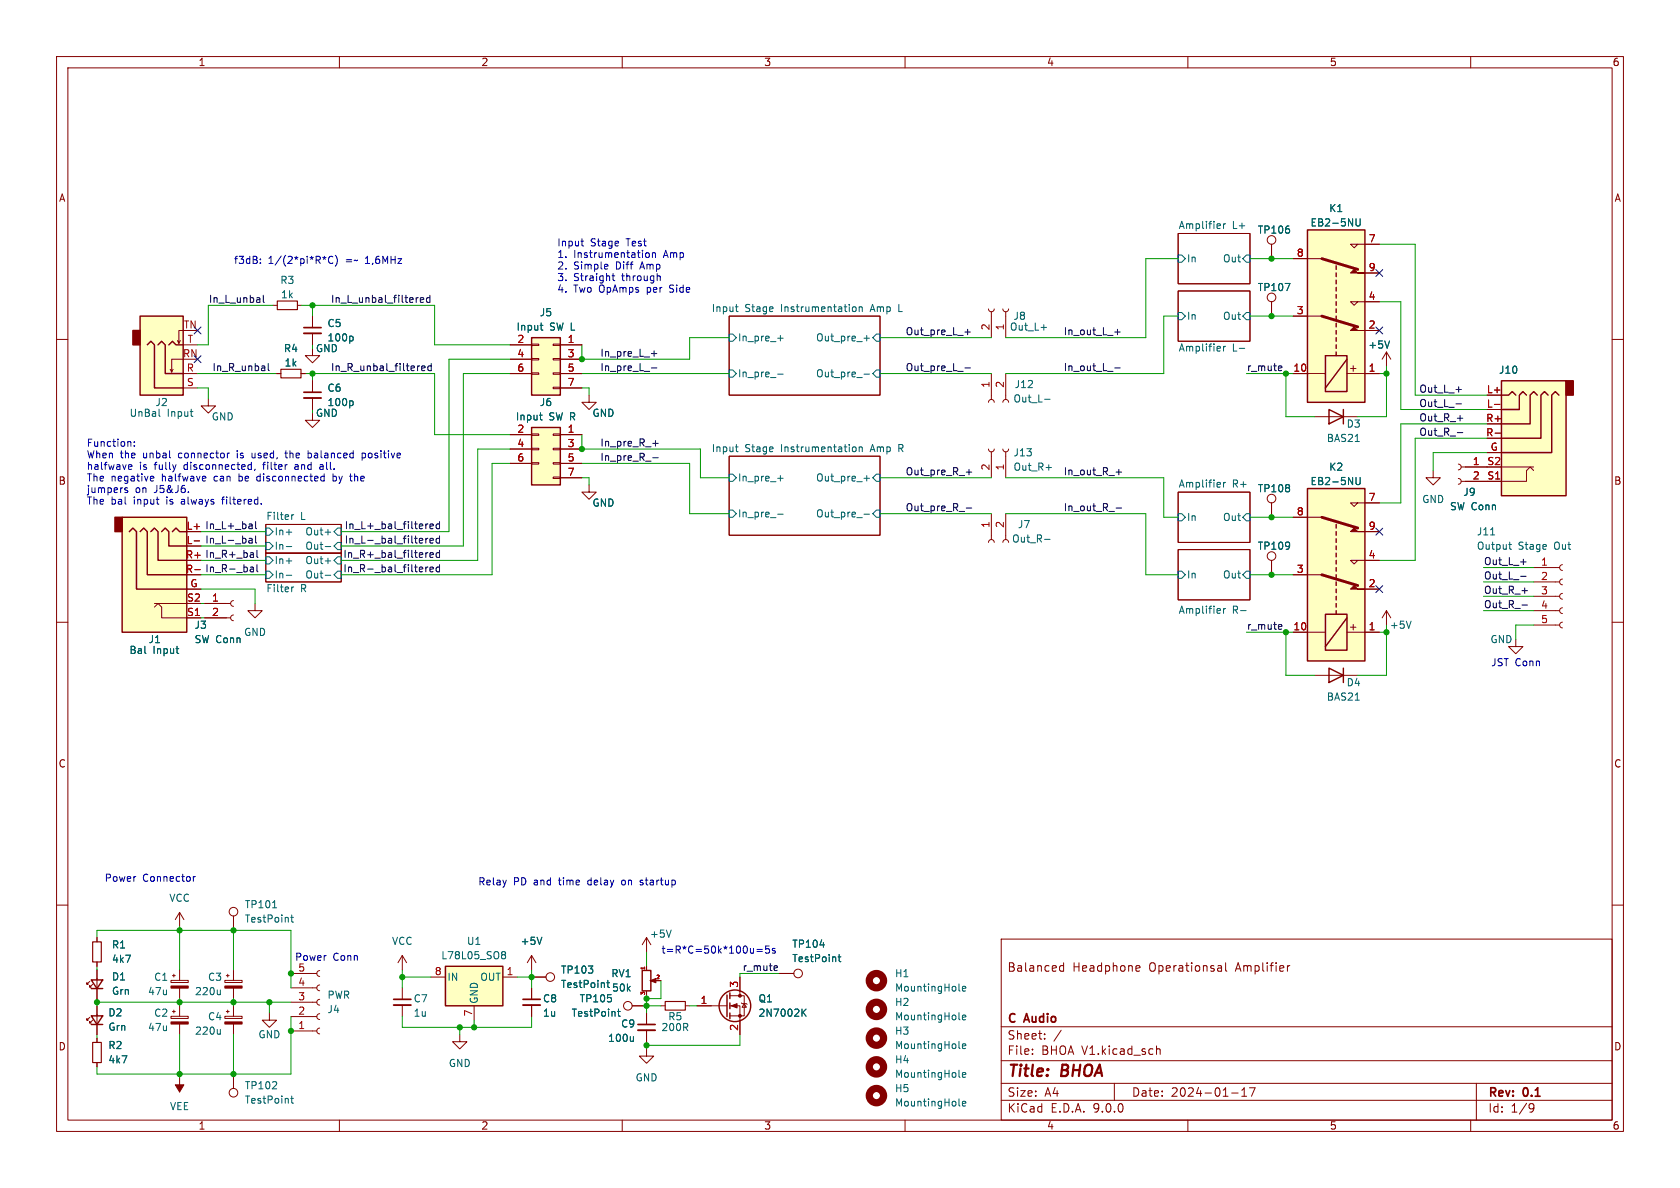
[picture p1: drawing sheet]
<svg xmlns="http://www.w3.org/2000/svg" width="297mm" height="210mm" viewBox="0 0 297 210" stroke-linecap="round" stroke-linejoin="round" font-family="sans-serif">
<g fill="none" stroke="#840000" stroke-width=".18">
<path d="M10 10h277v190h-277zM12 12h273v186h-273zM60 10v2M110 10v2M160 10v2M210 10v2M260 10v2M128.9 55.9h26.7v14h-26.7zM208.3 51.4h12.7v8.9h-12.7zM208.3 41.3h12.7v8.9h-12.7zM224.8 43.2v2.5M224.8 53.3v2.6"/>
<path d="M10 60h2M285 60h2M47 92.7h13.3v5.1h-13.3zM47 97.8h13.3v5.1h-13.3zM128.9 80.6h26.7v14h-26.7zM208.3 97.2h12.7v8.8h-12.7zM208.3 87h12.7v8.9h-12.7zM10 110h2M45.1 106.7v1.3h1.3l-1.3 1.2-1.3-1.2h1.3M285 110h2M10 160h2M39.8 179.7h3v.3h-3z"/>
<path d="M39.8 173.3h3v.4h-3zM40 178.8h.5M40 172.5h.5M40.3 172.2v.5M40.3 178.6v.5M41.3 171.5v1.8M41.3 174.7v1.8M41.3 177.8v1.9M47.6 179.1v1.2h1.3l-1.3 1.3-1.2-1.3h1.2M51.4 179.7h4.6M51.4 177.2h4.6M51.4 174.6h4.6"/>
<path d="M51.4 172.1h4.6M56.5 179.2l-.3 .2-.2 .3 .2 .4 .3 .1M56.5 176.7l-.3 .1-.2 .4 .2 .3 .3 .2M56.5 174.1l-.3 .2-.2 .3 .2 .4 .3 .1M56.5 171.6l-.3 .1-.2 .4 .2 .4 .3 .1M111.8 177.8h2.5M114.3 170.8v.7M114.3 175.3v.6M115.8 173.4h1M116.8 177.8h.8M121.2 177.8h.7M177 166h108v32h-108z"/>
<path d="M187.3 171.4l.3 .3 .4-.1M188 170.2v1.5M188 170.8l-.4-.1-.3 .3M201 170.7l.5 .1v.3l-.7 .1M201.5 171.6l-.5 .1M215.5 170.7h.2l.3 .2v.8M216 171.6l-.5 .1M216 171.1h-.5M216.7 170.2v1.3l.2 .2M227.6 170.7v1M228 170.7l-.3 .1-.1 .2M285 160h2"/>
<path d="M31.7 190.5v2.5M41.3 181v1.9M41.3 189.9v2.5M51.4 182.2h4.6M56.5 181.7l-.3 .2-.2 .4 .2 .3 .3 .2M60 198v2M81.3 182.9v1.3h1.2l-1.2 1.2-1.3-1.2h1.3M110 198v2M160 198v2M177 194.5h108M177 191.5h108M177 187.5h108"/>
<path d="M177 181.5h108M182.5 186.3v.1M182.5 185.5v.1M184.7 183.6v.1M184.7 182.8v.1M187.6 182.1l-1.3 2M197 191.5v3M204.5 184.9v1.5M204.5 185.5l.2-.1 .3 .1 .1 .9M210 198v2M217.7 193.2h1.2M219.5 193.8h.9"/>
<path d="M219.5 192.7l.5-.4v1.5M220.9 192.3h1l-.7 1.5M260 198v2M261 191.5v6.5M270.6 195.1l.5 .1a.99 .99 0 0 1-.4 1.4h-.2M271.2 195.7l-.3 .3h-.3"/>
<circle cx="224.8" cy="42.4" r=".76"/>
<circle cx="224.8" cy="52.6" r=".76"/>
<circle cx="111" cy="177.8" r=".76"/>
<circle cx="41.3" cy="193.2" r=".76"/>
</g>
<g fill="none" stroke="#006464" stroke-width=".18">
<path d="M216.3 39.6v.8M216.7 39.6l-.4 .2M128.9 59.1h.6l.7 .6-.7 .6h-.6zM130 54.2h.5M130.2 55l.3 .1M137.5 59.8h.9M138 59.3v1M150.8 54.3l.3-.1 .3 .3-.2 .5h-.4M151.9 54.4l.2-.2 .3 .1v.8M151.9 54.2v.9M152.7 59.8h1M153.2 59.3v1"/>
<path d="M154.9 59.1h.7v1.2h-.7l-.6-.6zM208.3 55.2h.6l.6 .7-.6 .6h-.6zM208.3 45.1h.6l.6 .6-.6 .7h-.6zM220.3 55.2h.7v1.3h-.7l-.6-.6zM220.3 45.1h.7v1.3h-.7l-.6-.7zM227.2 50.1h.8l-.5 1.3M128.9 65.4h.6l.7 .6-.7 .7h-.6zM130 79h.5M130.2 79.8h.3M137.5 66.1h.9M150.8 79.1l.3-.1 .3 .2-.2 .6h-.4M151.9 79v.8"/>
<path d="M151.9 79.1l.2-.1 .3 .1v.7M152.7 66.1h1M154.9 65.4h.7v1.3h-.7l-.6-.7zM216.3 61.2v.9M216.7 61.2l-.4 .3M219.1 61.6h1M47 95.9h.6l.7 .6-.7 .7h-.6zM47 93.3h.6l.7 .7-.7 .6h-.6zM47 98.4h.6l.7 .7-.7 .6h-.6zM50.6 96.6h1M50.6 94.1h1M50.6 99.2h1"/>
<path d="M51.6 91v.8M51.9 91l-.3 .2M57.5 96.6h1M57.5 94.1h1M57.5 99.2h1M59.1 96.5l.6-.6h.6v1.3h-.6zM59.7 93.3h.6v1.3h-.6l-.6-.6zM59.7 98.4h.6v1.3h-.6l-.6-.6zM128.9 90.2h.6l.7 .6-.7 .6h-.6zM128.9 83.8h.6l.7 .7-.7 .6h-.6zM137.5 90.9h.9M137.5 84.6h.9"/>
<path d="M138 84.1v.9M152.7 90.9h1M152.7 84.6h1M153.2 84.1v.9M154.9 83.8h.7v1.3h-.7l-.6-.6zM154.9 90.2h.7v1.2h-.7l-.6-.6zM208.3 90.8h.6l.6 .6-.6 .7h-.6zM216.3 85.3v.8M216.7 85.3l-.4 .2M220.3 90.8h.7v1.3h-.7l-.6-.7zM47 101h.6l.7 .6-.7 .6h-.6zM50.6 101.7h1"/>
<path d="M51.6 103.8v.8M51.9 103.8l-.3 .2M57.5 101.7h1M59.7 101h.6v1.2h-.6l-.6-.6zM208.3 101h.6l.6 .6-.6 .6h-.6zM216.3 107.6v.8M216.7 107.6l-.4 .2M219.3 107.9h1M220.3 101h.7v1.2h-.7l-.6-.6zM39 175v.8M39 175.7l-.2 .1M109.2 178.8h.4"/>
<path d="M109.3 178.4v1.1l.3 .1M169.5 175l.2 .2M170.1 174.8l.6-.1v-.3h-.4l-.2 .1 .1 .6h.5M170.1 179.9l.6-.2v-.2l-.4-.1-.2 .2 .1 .6h.5M39 182v.8M39 182.7l-.2 .1M51.4 194.2h.5M51.6 193.7v1.1l.3 .2M169.5 185.2l.2 .2M169.5 190.3l.2 .1M169.5 180.1l.2 .2M169.5 195.3l.2 .2"/>
<path d="M170.1 184.9l.6-.1v-.2l-.4-.1-.2 .2 .1 .6h.5M170.1 190l.6-.1v-.2l-.4-.1-.2 .2 .1 .6h.5M170.1 195.1l.6-.1v-.3h-.4l-.2 .2 .1 .6h.5"/>
</g>
<path d="M113.5 171.6h1.6v3.6h-1.6z" fill="none" stroke="#840000" stroke-width=".25"/>
<g fill="#840000" stroke="#840000" stroke-width=".18">
<path d="M114.9 173.4l1.1-.4v.7l-1.1-.3h.3z"/>
<path d="M31 191.8h1.5l-.8 1.2z"/>
<path d="M39.8 180.6h3v.4h-3z"/>
<path d="M39.8 174.3h3v.4h-3z"/>
</g>
<path d="M114 171v.3" fill="none" stroke="#a90000" stroke-width=".18"/>
<g fill="none" stroke="#840000" stroke-width="1.3">
<circle cx="154.9" cy="178.4" r="1.27"/>
<circle cx="154.9" cy="173.4" r="1.27"/>
<circle cx="154.9" cy="188.6" r="1.27"/>
<circle cx="154.9" cy="193.7" r="1.27"/>
<circle cx="154.9" cy="183.5" r="1.27"/>
</g>
<path d="M117.6 177h3.6v1.6h-3.6z" fill="none" stroke="#840000" stroke-width=".2"/>
<path d="M21.6 91.4h11.4v20.4h-11.4z" fill="#ffffc2"/>
<path d="M21.6 91.4h11.4v20.4h-11.4zM22.9 94l.6-.7 .6 .7v10.1h8.9M24.8 94l.6-.7 .6 .7v7.6h7M26.7 94l.6-.7 .6 .7v5.1h5.1M28.6 94l.6-.7 .6 .7v2.5h3.2M30.5 94l.6-.7 .6 .7h1.3" fill="none" stroke="#840000" stroke-width=".25"/>
<path d="M20.3 91.4h1.3v2.6h-1.3z" fill="#840000" stroke="#840000" stroke-width=".25"/>
<g fill="none" stroke="#840000" stroke-width=".18">
<path d="M33 96.5h2.6M33 94h2.6M27.3 107.3l.6-.6 .7 .6v1.9h7M27.3 106.7h5.7M33 104.1h2.6M33 101.6h2.6M36.2 106.7h4.6M36.2 109.2h4.6M41.3 106.2l-.4 .1-.1 .4 .1 .3 .4 .2M41.3 108.7l-.4 .2-.1 .3 .1 .4 .4 .1M245.1 108l-.8 1.2M245.1 108l.8 1.2"/>
<path d="M245.1 108v2.5M268 113v1.3h1.2l-1.2 1.3-1.3-1.3h1.3M114.3 165.7v2.6M114.3 179.1v2M114.3 165.7l-.8 1.3M114.3 165.7l.8 1.3M114.3 182.1v2.1"/>
</g>
<path d="M34.3 95.6h1M34.4 100.7h1" fill="none" stroke="#a90000" stroke-width=".18"/>
<path d="M31.1 114.7h.5M31.5 115.5h.1M249.5 109.8l-.5 1.3M118.7 164.4l-.5 1.3M112 183.2v.9M112 184l-.2 .1" fill="none" stroke="#006464" stroke-width=".18"/>
<path d="M112.8 181.1h3" fill="none" stroke="#840000" stroke-width=".3"/>
<path d="M112.8 182.1h3" fill="none" stroke="#840000" stroke-width=".33"/>
<path d="M231.1 86.4h10.2v30.4h-10.2z" fill="#ffffc2"/>
<g fill="none" stroke="#840000" stroke-width=".25">
<path d="M231.1 86.4h10.2v30.4h-10.2zM236.2 92.7v.6M236.2 94v.6M236.2 95.3v.6M236.2 96.5v.7M236.2 97.8v.6M236.2 99.1v.6M234.3 108.6h3.8v6.3h-3.8zM236.2 100.3v.7M236.2 101.6v.6M236.2 102.9v.6M236.2 104.1v.7"/>
<path d="M236.2 105.4v.6M236.2 106.7v.6M236.2 108v.6M238.1 109.2l-3.8 5.1"/>
</g>
<g fill="none" stroke="#840000" stroke-width=".18">
<path d="M55.2 67.3v2M55.2 70.4v2M245.1 62.2l-.8 1.3M245.1 62.2l.8 1.3M245.1 62.2v2.6M224.8 88.9v2.5M224.8 99.1v2.5M228.6 91.4h5.1M240 99.1l-.6 .6-.6-.6h5M240 88.9l-.6 .6-.6-.6h5M241.3 94h2.5M253.4 83.2v1.3h1.2l-1.2 1.2-1.3-1.2h1.3"/>
<path d="M257.8 82l.4 .2 .1 .4-.1 .3-.4 .2M257.8 84.6l.4 .1 .1 .4-.1 .3-.4 .2M258.3 82.6h4.6M258.3 85.1h4.6M228.6 111.8h5.7M228.6 101.6h5.1M238.1 111.8h5.7M241.3 104.1h2.5M71.1 168.9l-.7 1.3M71.1 168.9l.8 1.3M71.1 168.9v2.6M71.1 174.6v2.1"/>
<path d="M71.1 177.7v2M114.3 185.4v1.3h-1.3l1.3 1.3 1.3-1.3h-1.3"/>
<circle cx="224.8" cy="98.3" r=".76"/>
<circle cx="224.8" cy="88.1" r=".76"/>
</g>
<g fill="#840000" stroke="#840000" stroke-width=".18">
<path d="M238.8 104.1l.6-.6 .6 .6h1.3z"/>
<path d="M238.8 94l.6-.7 .6 .7h1.3z"/>
</g>
<path d="M233.7 91.4l6.3 1.9M233.7 101.6l6.3 1.9" fill="none" stroke="#840000" stroke-width=".51"/>
<path d="M62.2 70.9l.2 .2v.4l-.2 .2M245.7 60.3l-.5 1.2M239.7 84.4v1l.3 .3 .3-.1 .2-.2v-1" fill="none" stroke="#006464" stroke-width=".18"/>
<path d="M53.7 69.3h3.1M69.6 176.7h3" fill="none" stroke="#840000" stroke-width=".3"/>
<path d="M53.7 70.4h3.1M69.6 177.7h3" fill="none" stroke="#840000" stroke-width=".33"/>
<path d="M78.7 170.8h10.2v7h-10.2z" fill="#ffffc2"/>
<path d="M234.9 72.4l2.6 1.3-2.6 1.2zM237.5 72.4v2.5M78.7 170.8h10.2v7h-10.2z" fill="none" stroke="#840000" stroke-width=".25"/>
<path d="M36.8 70.5v1.3h1.3l-1.3 1.2-1.2-1.2h1.2M48.9 66h.8M53.2 66h.8M55.2 61.6v1.3h1.3l-1.3 1.2-1.2-1.2h1.2M55.2 73v1.3h1.3l-1.3 1.3-1.2-1.3h1.2M232.4 73.7h7.6M76.2 172.7h2.5M83.8 177.8v2.5M88.9 172.7h2.5" fill="none" stroke="#840000" stroke-width=".18"/>
<path d="M239.6 78h.7M88.8 168.7l.1 .1M88.8 168.3l.3-.1 .2 .1 .1 .2-.3 .3M88.9 168.8h.2M88.9 168.8h-.1M89.1 168.8l.3 .2-.1 .4-.2 .1-.3-.1" fill="none" stroke="#006464" stroke-width=".18"/>
<path d="M49.7 65.3h3.5v1.5h-3.5z" fill="none" stroke="#840000" stroke-width=".2"/>
<path d="M24.8 55.9h7.6v14h-7.6z" fill="#ffffc2"/>
<path d="M23.5 58.4h1.3v2.6h-1.3z" fill="#840000" stroke="#840000" stroke-width=".25"/>
<path d="M24.8 55.9h7.6v14h-7.6zM26 61l.7-.7 .6 .7v7.6h5.1M27.9 61l.7-.7 .6 .7v5h3.2M29.8 61l.7-.7 .6 .7h1.3M16.1 179.6h2.1l-1.1 1.5zM16.1 181.1h2.1" fill="none" stroke="#840000" stroke-width=".25"/>
<g fill="none" stroke="#840000" stroke-width=".18">
<path d="M32.4 58.4h-.8v2.3l-.2-.5M48.3 54h.7M52.6 54h.7M55.2 55.9v2M55.2 58.9v2.1M174.8 54.6l.1 .4 .4 .1 .3-.1 .2-.4M175.3 55.1v4.6M177.3 54.6l.1 .4 .4 .1 .4-.1 .1-.4M177.8 55.1v4.6M30.6 65.3l-.2 .5M31.9 60.2l-.3 .5M32.4 63.5h-2v2.3l-.3-.5"/>
<path d="M32.4 68.6h2.5M32.4 66h2.5M32.4 61h2.5M174.8 71.1l.1-.3 .4-.2 .3 .2 .2 .3M174.8 79.4l.1 .3 .4 .2 .3-.2 .2-.3M175.3 66v4.6M175.3 79.9v4.6M177.3 71.1l.1-.3 .4-.2 .4 .2 .1 .3M177.3 79.4l.1 .3 .4 .2 .4-.2 .1-.3M177.8 66v4.6M177.8 79.9v4.6M174.8 95.9l.1-.4 .4-.1 .3 .1 .2 .4"/>
<path d="M175.3 90.8v4.6M177.3 95.9l.1-.4 .4-.1 .4 .1 .1 .4M177.8 90.8v4.6M276.2 99.8l-.3 .2-.2 .3 .2 .4 .3 .1M271.1 100.3h4.6M271.1 102.9h4.6M271.1 105.4h4.6M271.1 108h4.6M271.1 110.5h4.6M276.2 102.4l-.3 .1-.2 .4 .2 .3 .3 .2M276.2 104.9l-.3 .2-.2 .3 .2 .4 .3 .1M276.2 107.4l-.3 .2-.2 .4 .2 .3 .3 .2"/>
<path d="M276.2 110l-.3 .1-.2 .4 .2 .4 .3 .1M15.9 179.8l-.5 .5v-.2v.2h.2M17.1 177.8v5.1M41.3 161.9v2.6M94 168.9v2.6M94 174.6v2.1M94 177.7v2M94 172.7h2.5M94 168.9l-.8 1.3M94 168.9l.7 1.3M16.4 180.3l-.5 .5v-.2v.2h.2M17.1 183.5v.8"/>
<path d="M17.1 187.8v.8"/>
<circle cx="41.3" cy="161.2" r=".76"/>
<circle cx="97.3" cy="172.7" r=".76"/>
</g>
<g fill="none" stroke="#006464" stroke-width=".18">
<path d="M62.2 59.4l.2 .3v.3l-.2 .3M184 57.9h1M28.1 73.4l.2 .2M33.6 72.8h.5M34 73.6h.1M184.7 70.6h.9M184.7 95.3h.9M184.9 82.6h1M263.5 94.6h.7M266.7 96.3h.5M266.9 95.8v1.1l.3 .2M48.2 160.5h.7"/>
<path d="M51.4 162.2h.5M51.6 161.7v1.1l.3 .2M95.8 165.7l-.4 1.2M107.3 173.7h.5M107.5 173.3v1.1l.1 .2"/>
</g>
<path d="M53.7 57.9h3.1M92.5 176.7h3" fill="none" stroke="#840000" stroke-width=".3"/>
<path d="M53.7 58.9h3.1M92.5 177.7h3" fill="none" stroke="#840000" stroke-width=".33"/>
<path d="M49 53.2h3.6v1.5h-3.6zM16.4 184.3h1.5v3.5h-1.5z" fill="none" stroke="#840000" stroke-width=".2"/>
<path d="M265.4 67.3h11.5v20.3h-11.5z" fill="#ffffc2"/>
<g fill="none" stroke="#840000" stroke-width=".25">
<path d="M265.4 67.3h11.5v20.3h-11.5zM265.4 69.9h1.3l.6-.7 .7 .7M269.9 69.9l-.7-.7-.6 .7v2.5h-3.2M271.8 69.9l-.7-.7-.6 .7v5h-5.1M273.7 69.9l-.7-.7-.6 .7v7.6h-7M275.6 69.9l-.6-.7-.7 .7v10.1h-8.9M234.9 118.1l2.6 1.3-2.6 1.3zM237.5 118.1v2.6M16.1 173.2h2.1l-1.1 1.6zM16.1 174.8h2.1M128.5 175.9v3.8M129 175.5v1"/>
<path d="M129 177.3v1M129 179.1v1"/>
<circle cx="129.9" cy="177.8" r="2.79"/>
</g>
<path d="M276.9 67.3h1.2v2.6h-1.2z" fill="#840000" stroke="#840000" stroke-width=".25"/>
<g fill="none" stroke="#840000" stroke-width=".18">
<path d="M262.9 77.5h2.5M262.9 72.4h2.5M262.9 69.9h2.5M262.9 80h2.5M265.4 82.6h5.7M271.1 83.2l-.6-.6-.6 .6v1.9h-7M232.4 119.4h7.6M15.9 173.5l-.5 .5v-.3v.3h.2M16.4 174l-.5 .5v-.3v.3h.2M17.1 165.7v.8M17.1 170.1v.7M17.1 171.5v5"/>
<path d="M30.2 179.7h3.1v.3h-3.1zM30.2 173.3h3.1v.4h-3.1zM30.5 178.8h.5M30.5 172.5h.5M30.7 172.2v.5M30.7 178.6v.5M31.7 161.3l-.7 1.3M31.7 161.3l.8 1.3M31.7 161.3v2.5M31.7 171.5v1.8M31.7 174.7v1.8M31.7 177.8v1.9"/>
<path d="M123.2 177.8h5.3M129 176h2.6v3.6h-2.6M129 177.8h1.8v5.1M130.8 172.7v3.3M131.1 177.3l.1 .1h.8l.1 .1M131.6 177.4l.4 .7h-.8zM137.8 172.1h2.5M31.7 181v1.9"/>
<circle cx="141.1" cy="172.1" r=".76"/>
</g>
<path d="M264.2 71.5h1M264.3 76.6h1" fill="none" stroke="#a90000" stroke-width=".18"/>
<g fill="#840000" stroke="#840000" stroke-width=".18">
<path d="M30.2 180.6h3.1v.4h-3.1z"/>
<path d="M30.2 174.3h3.1v.4h-3.1z"/>
<path d="M129.3 177.8l1-.4v.8z"/>
<circle cx="130.8" cy="176" r=".25"/>
<circle cx="130.8" cy="179.6" r=".25"/>
</g>
<path d="M16.4 166.5h1.5v3.6h-1.5z" fill="none" stroke="#840000" stroke-width=".2"/>
<path d="M239.6 123.8h.7M142 178.9l.5 .7M142.5 178.4l-.7 .7M145 167h.7M148.2 169.2h.5M148.4 168.7v1.1l.3 .2" fill="none" stroke="#006464" stroke-width=".18"/>
<path d="M94 59.7h5.1v10.2h-5.1z" fill="#ffffc2"/>
<path d="M94 59.7h5.1v10.2h-5.1z" fill="none" stroke="#840000" stroke-width=".25"/>
<g fill="none" stroke="#840000" stroke-width=".18">
<path d="M90.2 61h3.8M90.2 63.5h3.8M90.2 66h3.8M94 60.8h1.2v.3h-1.2zM94 63.4h1.2v.2h-1.2zM94 65.9h1.2v.3h-1.2zM97.8 60.8h1.3v.3h-1.3zM97.8 63.4h1.3v.2h-1.3zM97.8 65.9h1.3v.3h-1.3zM97.8 68.5h1.3v.2h-1.3zM99.1 61h3.8M99.1 63.5h3.8"/>
<path d="M99.1 66h3.8M99.1 68.6h3.8M104.1 69.9v1.2h1.3l-1.3 1.3-1.2-1.3h1.2"/>
</g>
<path d="M95.5 57.5h.5M95.7 58.2l.3 .2" fill="none" stroke="#006464" stroke-width=".18"/>
<path d="M231.1 40.6h10.2v30.5h-10.2z" fill="#ffffc2"/>
<g fill="none" stroke="#840000" stroke-width=".25">
<path d="M231.1 40.6h10.2v30.5h-10.2zM236.2 47v.6M236.2 48.3v.6M236.2 49.5v.7M236.2 50.8v.6M236.2 52.1v.6M236.2 53.3v.7M236.2 54.6v.6M236.2 55.9v.6M236.2 57.2v.6M236.2 58.4v.7M236.2 59.7v.6"/>
<path d="M234.3 62.9h3.8v6.3h-3.8zM236.2 61v.6M236.2 62.2v.7M238.1 63.5l-3.8 5.1"/>
</g>
<path d="M228.6 55.9h5.1M228.6 45.7h5.1M240 53.3l-.6 .7-.6-.7h5M240 43.2l-.6 .6-.6-.6h5M241.3 58.4h2.5M241.3 48.3h2.5M228.6 66h5.7M238.1 66h5.7M104.1 85.7v1.3h1.3l-1.3 1.3-1.2-1.3h1.2" fill="none" stroke="#840000" stroke-width=".18"/>
<g fill="#840000" stroke="#840000" stroke-width=".18">
<path d="M238.8 58.4l.6-.6 .6 .6h1.3z"/>
<path d="M238.8 48.3l.6-.7 .6 .7h1.3z"/>
</g>
<path d="M233.7 55.9l6.3 1.9M233.7 45.7l6.3 1.9" fill="none" stroke="#840000" stroke-width=".51"/>
<path d="M239.7 38.7v1l.3 .2h.3l.2-.2v-1" fill="none" stroke="#006464" stroke-width=".18"/>
<path d="M94 75.6h5.1v10.1h-5.1z" fill="#ffffc2"/>
<path d="M94 75.6h5.1v10.1h-5.1z" fill="none" stroke="#840000" stroke-width=".25"/>
<g fill="none" stroke="#840000" stroke-width=".18">
<path d="M55.2 55.9v2M55.2 58.9v2.1M224.8 43.2v2.5M224.8 53.3v2.6M228.6 55.9h2.5M228.6 45.7h2.5M241.3 58.4h2.5M241.3 53.3h2.5M241.3 48.3h2.5M241.3 43.2h2.5M48.9 66h.8M53.2 66h.8"/>
<path d="M55.2 67.3v2M55.2 70.4v2M90.2 76.8h3.8M90.2 79.4h3.8M90.2 66h3.8M90.2 61h3.8M90.2 63.5h3.8M94 76.7h1.2v.3h-1.2zM94 79.2h1.2v.3h-1.2zM97.8 76.7h1.3v.3h-1.3zM97.8 79.2h1.3v.3h-1.3zM99.1 76.8h3.8"/>
<path d="M99.1 79.4h3.8M99.1 66h3.8M99.1 61h3.8M99.1 63.5h3.8M99.1 68.6h3.8M228.6 66h2.5M241.3 66h2.5M262.9 77.5h2.5M262.9 72.4h2.5M262.9 69.9h2.5M33 94h2.6M33 96.5h2.6"/>
<path d="M90.2 81.9h3.8M94 81.8h1.2v.2h-1.2zM97.8 81.8h1.3v.2h-1.3zM97.8 84.3h1.3v.3h-1.3zM99.1 81.9h3.8M99.1 84.5h3.8M224.8 88.9v2.5M224.8 99.1v2.5M228.6 91.4h2.5M241.3 99.1h2.5M241.3 94h2.5M241.3 88.9h2.5"/>
<path d="M259.1 82.6h3.8M259.1 85.1h6.3M262.9 80h2.5M33 104.1h2.6M33 101.6h2.6M33 109.2h2.6M36.2 106.7h3.8M36.2 109.2h3.8M228.6 111.8h2.5M228.6 101.6h2.5M241.3 111.8h2.5M241.3 104.1h2.5"/>
<path d="M17.1 165.7v.8M17.1 170.1v.7M17.1 171.5v1.7M17.1 174.8v1.7M17.1 177.8v1.8M94 172.7h2.5M94 174.6v2.1M94 177.7v2M111.8 177.8h2.5M114.3 170.8v.7M114.3 175.3v.6M114.3 179.1v2"/>
<path d="M115.8 173.4h1M123.2 177.8h2.5M130.8 172.7v2.6M137.8 172.1h2.5M17.1 181.1v1.8M17.1 183.5v.8M17.1 187.8v.8M114.3 182.1v2.1M130.8 180.3v2.6"/>
</g>
<g fill="none" stroke="#006464" stroke-width=".18">
<path d="M239.7 38.7v1l.3 .2h.3l.2-.2v-1M62.2 59.4l.2 .3v.3l-.2 .3M95.5 57.5h.5M95.7 58.2l.3 .2M227.2 50.1h.8l-.5 1.3M62.2 70.9l.2 .2v.4l-.2 .2M95.4 73.4h.5M95.6 74.1l.3 .1M245.7 60.3l-.5 1.2M239.7 84.4v1l.3 .3 .3-.1 .2-.2v-1M31.1 114.7h.5M31.5 115.5h.1"/>
<path d="M95.8 165.7l-.4 1.2M107.3 173.7h.5M107.5 173.3v1.1l.1 .2M109.2 178.8h.4M109.3 178.4v1.1l.3 .1M142 178.9l.5 .7M142.5 178.4l-.7 .7M145 167h.7M148.2 169.2h.5M148.4 168.7v1.1l.3 .2M112 183.2v.9M112 184l-.2 .1"/>
</g>
<g fill="none" stroke="#0f0f0f" stroke-width=".18">
<path d="M46.5 52.2v1.1l.2 .2M74.3 53l.6-.1-.1-.2-.3-.1-.2 .2 .1 .6h.4M76 52.2v1.3M76 52.7l-.4-.1-.2 .3 .1 .5h.5M170.6 58.7h1M171.1 58.2v1M197.1 58.7h.9M197.6 58.2v1M47.4 64.3v1l.2 .2M74.5 65.1l.7-.1-.1-.3h-.4l-.2 .2 .1 .6h.5M76.2 64.7h-.3l-.3 .2 .2 .6h.4M76.2 64.3v1.2"/>
<path d="M115.2 65h.9M115.2 62.5h.9M115.4 78.4h1M115.6 62v1M170.6 65h1M197.1 65h.9M226.2 64.7h.4v.3l-.6 .1M226.6 65.5h-.4M257.4 71.4h1M257.4 68.9h1M257.6 73.9h1M257.6 76.5h1"/>
<path d="M44 95.2h.5l.1 .8M44 95.9h.6M44.4 92.6l.2 .2v.7M44.6 93.4l-.1 .1M44.6 92.9l-.1 .1M44.6 95.5l-.6 .1M44.8 97.8v.7M44.8 98.5h-.1M44.8 98l-.1 .1M45.2 92.2v1.1l.2 .2M45.2 94.7v1.1l.2 .2M45.4 97.3v1.1l.2 .1"/>
<path d="M45.4 99.8v1.1l.2 .2M75.3 95.2v.8M75.5 97.7h.1M75.6 92.6l-.2 .1M75.6 95.2l-.3 .2M76 98.1l.6-.1v-.2l-.4-.1-.2 .2 .1 .6h.5M76 93l.6-.1v-.2l-.4-.1-.2 .2 .1 .6h.5M76 95.6l.6-.1v-.3h-.4l-.2 .1 .1 .6h.5M77.7 97.8l-.4-.1-.2 .2 .1 .6h.5M77.7 92.2v1.3M77.7 94.7v1.3M77.7 97.3v1.2"/>
<path d="M77.7 99.8v1.3M77.7 92.7l-.4-.1-.2 .3 .1 .5h.5M77.7 95.2h-.4l-.2 .2 .1 .5h.5M115.4 80.9h1M170.8 89.8h1M170.8 83.5h1M171.3 83v.9M197.3 89.8h1M197.3 83.5h1M197.8 83v.9M268.8 99.3h1M44.3 100.3h.5v.8"/>
<path d="M44.3 101h.5M44.8 100.5l-.5 .2M75.3 100.2v.9M75.6 100.2l-.3 .3M76 100.7l.6-.2v-.2l-.4-.1-.2 .2 .1 .6h.5M77.7 100.3l-.4-.1-.2 .3 .1 .5h.5M226.2 110.4l.4 .1v.2l-.6 .1M226.6 111.2h-.4M268.8 101.9h1M269.1 104.4h.9M269.1 107h.9M137 170.7l.4 .1 .1 .2-.7 .1"/>
<path d="M137.4 171.5l-.4 .1"/>
</g>
<g fill="none" stroke="#009600" stroke-width=".18">
<path d="M48.3 54h-11.5v7h-1.9M53.3 54h23.5v7h13.4M55.2 54v1.9M128.9 59.7h-7v3.8h-19v-2.5M155.6 59.7h19.7M208.3 55.9h-2.6v10.1h-27.9M208.3 45.7h-5.7v14h-24.8M221 55.9h7.6M221 45.7h7.6M243.8 53.3h3.8v19.1h15.3M243.8 43.2h6.4v26.7h12.7M34.9 66h14"/>
<path d="M34.9 68.6h1.9v1.9M54 66h22.8v10.8h13.4M55.2 66v1.3M90.2 79.4h-5.7v19.7h-24.2M90.2 66h-8.3v30.5h-21.6M90.2 63.5h-10.8v30.5h-19.1M102.9 76.8v2.6h20.9v5.1h5.1M102.9 66h26M102.9 68.6h1.2v1.3M155.6 66h19.7M220.3 66h8.3M227.3 66v7.7h5.1"/>
<path d="M243.8 66h1.3M245.1 64.8v8.9h-5.1M262.9 77.5h-12.7v21.6h-6.4M262.9 74.9h-15.3v14h-3.8M35.6 99.1h11.4M35.6 96.5h11.4M35.6 94h11.4M90.2 81.9h-3.2v19.7h-26.7M102.9 84.5h1.2v1.2M102.9 81.9h19v8.9h7M155.6 84.5h19.7M155.6 90.8h19.7"/>
<path d="M177.8 84.5h27.9v6.9h2.6M177.8 90.8h24.8v10.8h5.7M221 91.4h7.6M262.9 80h-9.5v3.2M35.6 101.6h11.4M35.6 106.7h.6M35.6 104.1h9.5v2.6M35.6 109.2h.6M220.3 111.8h8.3M221 101.6h7.6M227.3 111.8v7.6h5.1M243.8 111.8h1.3v7.6h-5.1"/>
<path d="M262.3 108h8.8M262.3 105.4h8.8M262.3 102.9h8.8M262.3 100.3h8.8M271.1 110.5h-3.1v2.5M17.1 177.2h34.3M17.1 165.7v-1.2h34.3v10.1M17.1 170.8v.7M17.1 176.5v1.3M31.7 163.8v7.7M31.7 176.5v1.3M41.3 164.5v7"/>
<path d="M41.3 176.5v1.3M47.6 177.2v1.9M51.4 179.7v10.2h-34.3v-1.3M71.1 179.7v1.9h22.9v-1.9M71.1 171.5v3.1M71.1 172.7h5.1M91.4 172.7h2.6M94 171.5v3.1M114.3 177.8h2.5M114.3 168.3v2.5M114.3 175.9v3.2M116.8 173.4v3.1h-2.5"/>
<path d="M121.9 177.8h1.3M137.8 172.1h-7v.6M17.1 182.9v.6M31.7 182.9v7.6M41.3 182.9v7M81.3 181.6v1.3M83.8 180.3v1.3M114.3 184.2v1.2M130.8 182.9v1.9h-16.5"/>
</g>
<path d="M34.3 57.8l1.2 1.2M35.5 57.8l-1.2 1.2M243.2 47.7l1.2 1.2M243.2 57.8l1.2 1.2M244.4 47.7l-1.2 1.2M244.4 57.8l-1.2 1.2M34.3 62.9l1.2 1.2M35.5 62.9l-1.2 1.2M243.2 93.4l1.2 1.2M244.4 93.4l-1.2 1.2M243.2 103.5l1.2 1.2M244.4 103.5l-1.2 1.2" fill="none" stroke="#000084" stroke-width=".18"/>
<g fill="none" stroke="#0000c2" stroke-width=".18">
<path d="M46 46.5v.1M46 45.8v.1M57.6 45.5l-.3 .1M58.9 45.4a.6 .6 0 0 0-.9 .5 .6 .6 0 0 0 .6 .7l.3-.1M59.3 45.1a1.46 1.46 0 0 1 0 2M102.7 42.6h.5M102.9 43.4l.3 .1M107.3 46.7l.2 .3-.6 .1M107.4 47.5l-.1 .1M108.2 48.8h.5M108.4 48.3v1.1l.3 .2M114.2 44.8l.2-.1 .3 .1 .1 .5-.1 .2h-.3l-.2-.1z"/>
<path d="M115.3 44.8l.2-.1h.3l.1 .8M115.3 44.7v.8M116.5 48.8l.2 .1v.7M23 78.1l.1 .1v.7M23.7 78.8v.1M23.7 78.1v.1M50.5 79.7v1.1l.3 .1M54.5 79.7v1.2M22.1 86.5l.5 .3-.2 .3-.3-.1M22.5 86.3l-.3-.1-.1 .2M22.7 82.8l.2 .2 .4-.1M22.7 82.3l.2-.2h.2l.2 .2v.1l-.6 .2"/>
<path d="M26.8 84.2h.3l.1 .3-.6 .1M27.1 85h-.3M33.3 87v.1M36.2 84.2l.2 .3-.6 .1M36.3 85h-.1M39.2 88.3h.5M39.4 87.9l-.1 1.2M40.6 80.1l-.4 .2M44.1 82.1l.3 .1M44.4 82.9l-.3 .1M44.4 81.7v1.3M44.5 80.1v.7l.2 .1"/>
<path d="M45.1 82.9l-.1 .3M45.5 84.2l-.1 .2 .1 .6M46.2 89v.1M50.4 80.1h.4M52.3 82.1l-.1 .1M52.3 82.5l-.2 .2 .2 .3M54.5 80.2l.3-.1 .2 .1M55 80.8l-.2 .1h-.3M56.9 82.1l-.3 .1M56.9 84.2h.4M57 82.5h-.3l-.2 .2 .1 .2 .4 .1M57.3 85h-.4"/>
<path d="M57.3 83.8v1.2M58.9 85h.3M58.9 83.8v1.2M59.2 84.2h-.3M61.8 84.2h.5M62.1 85h.2M64 80.2l.4-.1 .2 .2-.1 .6h-.5M64 80.1v1.3M34.2 154.9v.9M34.5 154.9l-.3 .3M110 155.6l-.1 .2 .1 .6M113.2 156.4h.3"/>
<path d="M113.5 155.6l-.3 .2v.1l.3 .1M133.8 167.8h1M133.8 168.2h1M136 167.2h-.6l-.1 .6 .2-.1 .4 .1 .2 .2-.1 .4-.2 .1-.5-.1M137 167.7l-.3-.1-.2 .2 .1 .2 .4 .1v.3h-.5"/>
</g>
<path d="M264.2 71.5h1M264.3 76.6h1M34.3 95.6h1M34.4 100.7h1M114 171v.3" fill="none" stroke="#a90000" stroke-width=".18"/>
<g fill="#009600" stroke="#009600" stroke-width=".18">
<circle cx="114.3" cy="176.5" r=".46"/>
<circle cx="245.1" cy="111.8" r=".46"/>
<circle cx="227.3" cy="111.8" r=".46"/>
<circle cx="245.1" cy="66" r=".46"/>
<circle cx="224.8" cy="55.9" r=".46"/>
<circle cx="227.3" cy="66" r=".46"/>
<circle cx="224.8" cy="91.4" r=".46"/>
<circle cx="224.8" cy="45.7" r=".46"/>
<circle cx="224.8" cy="101.6" r=".46"/>
<circle cx="71.1" cy="172.7" r=".46"/>
<circle cx="94" cy="172.7" r=".46"/>
<circle cx="114.3" cy="184.8" r=".46"/>
<circle cx="81.3" cy="181.6" r=".46"/>
<circle cx="83.8" cy="181.6" r=".46"/>
<circle cx="114.3" cy="177.8" r=".46"/>
<circle cx="102.9" cy="63.5" r=".46"/>
<circle cx="102.9" cy="79.4" r=".46"/>
<circle cx="17.1" cy="177.2" r=".46"/>
<circle cx="31.7" cy="164.5" r=".46"/>
<circle cx="31.7" cy="189.9" r=".46"/>
<circle cx="31.7" cy="177.2" r=".46"/>
<circle cx="55.2" cy="66" r=".46"/>
<circle cx="55.2" cy="54" r=".46"/>
<circle cx="47.6" cy="177.2" r=".46"/>
<circle cx="41.3" cy="177.2" r=".46"/>
<circle cx="41.3" cy="189.9" r=".46"/>
<circle cx="51.4" cy="182.2" r=".46"/>
<circle cx="51.4" cy="172.1" r=".46"/>
<circle cx="41.3" cy="164.5" r=".46"/>
</g>
<g font-size="2.8" fill="#840000">
<text x="178" y="190.9">Title:</text>
<text x="187.7" y="190.9">BHOA</text>
</g>
<g font-size="2.1" fill="#840000">
<text x="178" y="172">Balanced</text>
<text x="189.6" y="172">Headphone</text>
<text x="203.2" y="172">Operationsal</text>
<text x="218.6" y="172">Amplifier</text>
<text x="178" y="184">Sheet:</text>
<text x="178" y="181.2">C</text>
<text x="181.2" y="181.2">Audio</text>
<text x="178" y="186.7">File:</text>
<text x="184.1" y="186.7">BHOA V1.kicad_sch</text>
<text x="178" y="196.9">KiCad</text>
<text x="178" y="194.1">Size:</text>
<text x="184.7" y="194.1">A4</text>
<text x="185.7" y="196.9">E.D.A.</text>
<text x="193.3" y="196.9">9.0.0</text>
<text x="200" y="194.1">Date:</text>
<text x="207" y="194.1">2024-01-17</text>
<text x="263" y="194.3">Rev:</text>
<text x="263" y="196.9">Id:</text>
<text x="267.1" y="196.9">1/9</text>
<text x="269.4" y="194.3">0.1</text>
</g>
<g font-size="1.8" fill="#840000">
<text x="35" y="11.9">1</text>
<text x="85" y="11.9">2</text>
<text x="135" y="11.9">3</text>
<text x="185" y="11.9">4</text>
<text x="235" y="11.9">5</text>
<text x="285" y="11.9">6</text>
<text x="10.3" y="35.9">A</text>
<text x="285.3" y="35.9">A</text>
<text x="240" y="66" transform="rotate(-90 240 66)">+</text>
<text x="10.3" y="85.9">B</text>
<text x="285.3" y="85.9">B</text>
<text x="240" y="111.8" transform="rotate(-90 240 111.8)">+</text>
<text x="10.3" y="135.9">C</text>
<text x="285.3" y="135.9">C</text>
<text x="10.3" y="185.9">D</text>
<text x="285.3" y="185.9">D</text>
<text x="35" y="199.9">1</text>
<text x="85" y="199.9">2</text>
<text x="135" y="199.9">3</text>
<text x="185" y="199.9">4</text>
<text x="235" y="199.9">5</text>
<text x="285" y="199.9">6</text>
</g>
<g font-size="1.8" fill="#006464">
<text x="208.3" y="40.6">Amplifier</text>
<text x="217.9" y="40.6">L+</text>
<text x="222.3" y="41.5">TP106</text>
<text x="231.6" y="40.2">EB2-5NU</text>
<text x="234.9" y="37.7">K1</text>
<text x="209.7" y="46.6">In</text>
<text x="216.1" y="46.6">Out</text>
<text x="49.5" y="50.4">R3</text>
<text x="49.6" y="52.9">1k</text>
<text x="222.3" y="51.7">TP107</text>
<text x="57.8" y="58">C5</text>
<text x="91.2" y="58.6">Input</text>
<text x="95.3" y="56.1">J5</text>
<text x="97.2" y="58.6">SW L</text>
<text x="125.7" y="55.2">Input</text>
<text x="131.7" y="55.2">Stage</text>
<text x="138.2" y="55.2">Instrumentation</text>
<text x="154.2" y="55.2">Amp</text>
<text x="159.3" y="55.2">L</text>
<text x="178.4" y="58.6">Out_L+</text>
<text x="179.1" y="56.7">J8</text>
<text x="209.7" y="56.7">In</text>
<text x="216.1" y="56.7">Out</text>
<text x="50.1" y="62.5">R4</text>
<text x="50.2" y="65">1k</text>
<text x="55.7" y="62.5">GND</text>
<text x="57.8" y="60.6">100p</text>
<text x="130.4" y="60.6">In_pre_+</text>
<text x="144.2" y="60.6">Out_pre_+</text>
<text x="208.3" y="62.2">Amplifier</text>
<text x="217.9" y="62.2">L-</text>
<text x="241.8" y="61.8">+5V</text>
<text x="27.4" y="72">J2</text>
<text x="57.8" y="69.4">C6</text>
<text x="57.8" y="72">100p</text>
<text x="95.3" y="72">J6</text>
<text x="130.4" y="66.9">In_pre_-</text>
<text x="144.2" y="66.9">Out_pre_-</text>
<text x="179.1" y="71.3">Out_L-</text>
<text x="179.3" y="68.8">J12</text>
<text x="264.9" y="66.3">J10</text>
<text x="22.8" y="73.9">UnBal</text>
<text x="29.6" y="73.9">Input</text>
<text x="37.3" y="74.5">GND</text>
<text x="55.7" y="73.9">GND</text>
<text x="91.1" y="74.5">Input</text>
<text x="97" y="74.5">SW R</text>
<text x="104.6" y="73.9">GND</text>
<text x="238" y="75.8">D3</text>
<text x="125.7" y="80">Input</text>
<text x="131.7" y="80">Stage</text>
<text x="138.2" y="80">Instrumentation</text>
<text x="154.2" y="80">Amp</text>
<text x="159.3" y="80">R</text>
<text x="179.1" y="80.9">J13</text>
<text x="179.1" y="83.4">Out_R+</text>
<text x="234.5" y="78.3">BAS21</text>
<text x="234.9" y="83.4">K2</text>
<text x="104.6" y="89.8">GND</text>
<text x="130.4" y="85.3">In_pre_+</text>
<text x="144.2" y="85.3">Out_pre_+</text>
<text x="208.3" y="86.3">Amplifier</text>
<text x="217.9" y="86.3">R+</text>
<text x="222.3" y="87.2">TP108</text>
<text x="231.6" y="86">EB2-5NU</text>
<text x="251.3" y="89.1">GND</text>
<text x="258.6" y="87.9">J9</text>
<text x="47" y="92">Filter</text>
<text x="48.5" y="94.8">In+</text>
<text x="53.1" y="92">L</text>
<text x="53.9" y="94.8">Out+</text>
<text x="130.4" y="91.7">In_pre_-</text>
<text x="144.2" y="91.7">Out_pre_-</text>
<text x="179.9" y="93.6">J7</text>
<text x="209.7" y="92.3">In</text>
<text x="216.1" y="92.3">Out</text>
<text x="256.2" y="90.4">SW Conn</text>
<text x="261" y="94.8">J11</text>
<text x="48.5" y="97.4">In-</text>
<text x="48.5" y="99.9">In+</text>
<text x="53.9" y="97.4">Out-</text>
<text x="53.9" y="99.9">Out+</text>
<text x="178.8" y="96.1">Out_R-</text>
<text x="222.3" y="97.4">TP109</text>
<text x="261" y="97.4">Output</text>
<text x="268.4" y="97.4">Stage</text>
<text x="274.9" y="97.4">Out</text>
<text x="47" y="104.8">Filter</text>
<text x="48.5" y="102.5">In-</text>
<text x="53.1" y="104.8">R</text>
<text x="53.9" y="102.5">Out-</text>
<text x="209.7" y="102.5">In</text>
<text x="216.1" y="102.5">Out</text>
<text x="26.2" y="113.9">J1</text>
<text x="34.3" y="111.4">J3</text>
<text x="34.3" y="113.9">SW Conn</text>
<text x="43" y="112.6">GND</text>
<text x="208.3" y="108.6">Amplifier</text>
<text x="217.9" y="108.6">R-</text>
<text x="263.4" y="113.9">GND</text>
<text x="22.8" y="115.8">Bal</text>
<text x="27" y="115.8">Input</text>
<text x="234.5" y="124.1">BAS21</text>
<text x="238" y="121.5">D4</text>
<text x="29.8" y="159.6">VCC</text>
<text x="43.2" y="160.8">TP101</text>
<text x="19.7" y="167.9">R1</text>
<text x="43.2" y="163.3">TestPoint</text>
<text x="69.2" y="167.2">VCC</text>
<text x="82.4" y="167.2">U1</text>
<text x="91.9" y="167.2">+5V</text>
<text x="114.8" y="166">+5V</text>
<text x="140" y="167.7">TP104</text>
<text x="19.7" y="170.4">4k7</text>
<text x="19.7" y="173.5">D1</text>
<text x="27.2" y="173.6">C1</text>
<text x="36.7" y="173.6">C3</text>
<text x="77.9" y="169.8">L78L05_SO8</text>
<text x="79" y="173.6">IN</text>
<text x="84.8" y="173.6">OUT</text>
<text x="99.1" y="172.3">TP103</text>
<text x="108" y="172.9">RV1</text>
<text x="140" y="170.3">TestPoint</text>
<text x="158.1" y="172.9">H1</text>
<text x="19.1" y="179.9">D2</text>
<text x="19.7" y="176.1">Grn</text>
<text x="26.1" y="176.1">47u</text>
<text x="27.2" y="179.9">C2</text>
<text x="34.4" y="176.1">220u</text>
<text x="57.8" y="179.3">J4</text>
<text x="57.8" y="176.8">PWR</text>
<text x="73" y="177.4">C7</text>
<text x="73" y="179.9">1u</text>
<text x="84.7" y="177.5" transform="rotate(-90 84.7 177.5)">GND</text>
<text x="95.9" y="177.4">C8</text>
<text x="95.9" y="179.9">1u</text>
<text x="99.1" y="174.9">TestPoint</text>
<text x="101" y="179.9">TestPoint</text>
<text x="102.4" y="177.4">TP105</text>
<text x="108.1" y="175.5">50k</text>
<text x="134" y="177.4">Q1</text>
<text x="134" y="179.9">2N7002K</text>
<text x="158.1" y="175.5">MountingHole</text>
<text x="158.1" y="178">H2</text>
<text x="19.1" y="185.6">R2</text>
<text x="19.1" y="182.4">Grn</text>
<text x="26.1" y="182.5">47u</text>
<text x="34.4" y="183.1">220u</text>
<text x="36.7" y="180.6">C4</text>
<text x="45.6" y="183.7">GND</text>
<text x="107.4" y="184.4">100u</text>
<text x="109.7" y="181.8">C9</text>
<text x="116.8" y="182.5">200R</text>
<text x="118" y="180.6">R5</text>
<text x="158.1" y="183.1">H3</text>
<text x="158.1" y="185.6">MountingHole</text>
<text x="158.1" y="180.6">MountingHole</text>
<text x="19.1" y="188.2">4k7</text>
<text x="79.2" y="188.8">GND</text>
<text x="112.3" y="191.4">GND</text>
<text x="158.1" y="188.2">H4</text>
<text x="158.1" y="190.7">MountingHole</text>
<text x="30" y="196.4">VEE</text>
<text x="43.2" y="192.8">TP102</text>
<text x="43.2" y="195.3">TestPoint</text>
<text x="158.1" y="193.3">H5</text>
<text x="158.1" y="195.8">MountingHole</text>
</g>
<g font-size="1.8" fill="#0000c2">
<text x="41.3" y="46.7">f3dB:</text>
<text x="47.4" y="46.7">1/(2*pi*R*C)</text>
<text x="61.2" y="46.7">=~</text>
<text x="64.9" y="46.7">1,6MHz</text>
<text x="98.4" y="43.6">Input</text>
<text x="98.4" y="45.7">1.</text>
<text x="98.4" y="47.7">2.</text>
<text x="101.4" y="45.7">Instrumentation</text>
<text x="101.4" y="47.7">Simple</text>
<text x="104.4" y="43.6">Stage</text>
<text x="109" y="47.7">Diff</text>
<text x="110.9" y="43.6">Test</text>
<text x="113.5" y="47.7">Amp</text>
<text x="117.5" y="45.7">Amp</text>
<text x="98.4" y="49.8">3.</text>
<text x="98.4" y="51.8">4.</text>
<text x="101.4" y="49.8">Straight</text>
<text x="101.4" y="51.8">Two</text>
<text x="106" y="51.8">OpAmps</text>
<text x="110.1" y="49.8">through</text>
<text x="114.6" y="51.8">per</text>
<text x="118.8" y="51.8">Side</text>
<text x="15.2" y="79.1">Function:</text>
<text x="15.2" y="81.1">When</text>
<text x="15.2" y="83.2">halfwave</text>
<text x="21.2" y="81.1">the</text>
<text x="24.6" y="83.2">is</text>
<text x="25.4" y="81.1">unbal</text>
<text x="27.4" y="83.2">fully</text>
<text x="31.8" y="81.1">connector</text>
<text x="32.8" y="83.2">disconnected,</text>
<text x="42.4" y="81.1">is</text>
<text x="45.2" y="81.1">used,</text>
<text x="47" y="83.2">filter</text>
<text x="51.4" y="81.1">the</text>
<text x="52.8" y="83.2">and</text>
<text x="55.5" y="81.1">balanced</text>
<text x="57.4" y="83.2">all.</text>
<text x="65.2" y="81.1">positive</text>
<text x="15.2" y="85.2">The</text>
<text x="15.2" y="87.2">jumpers</text>
<text x="15.2" y="89.3">The</text>
<text x="19.6" y="85.2">negative</text>
<text x="19.6" y="89.3">bal</text>
<text x="23.7" y="89.3">input</text>
<text x="23.9" y="87.2">on</text>
<text x="27.4" y="87.2">J5&amp;J6.</text>
<text x="28.7" y="85.2">halfwave</text>
<text x="29.7" y="89.3">is</text>
<text x="32.5" y="89.3">always</text>
<text x="38.1" y="85.2">can</text>
<text x="40" y="89.3">filtered.</text>
<text x="42.7" y="85.2">be</text>
<text x="46.1" y="85.2">disconnected</text>
<text x="59.7" y="85.2">by</text>
<text x="63" y="85.2">the</text>
<text x="263.5" y="117.9">JST Conn</text>
<text x="18.4" y="156">Power</text>
<text x="25.2" y="156">Connector</text>
<text x="84.5" y="156.6">Relay</text>
<text x="90.8" y="156.6">PD</text>
<text x="94.5" y="156.6">and</text>
<text x="99.1" y="156.6">time</text>
<text x="104.4" y="156.6">delay</text>
<text x="110.6" y="156.6">on</text>
<text x="114" y="156.6">startup</text>
<text x="52.1" y="169.9">Power</text>
<text x="58.9" y="169.9">Conn</text>
<text x="116.8" y="168.7">t=R*C=50k*100u=5s</text>
</g>
<g font-size="1.8" fill="#a90000">
<text x="229.2" y="45.5">8</text>
<text x="241.9" y="42.9">7</text>
<text x="241.9" y="53.1">4</text>
<text x="241.9" y="48">9</text>
<text x="32.4" y="58.2">TN</text>
<text x="175" y="58.5" transform="rotate(-90 175 58.5)">2</text>
<text x="177.5" y="58.5" transform="rotate(-90 177.5 58.5)">1</text>
<text x="229.2" y="55.6">3</text>
<text x="241.9" y="58.2">2</text>
<text x="32.3" y="63.2">RN</text>
<text x="32.9" y="65.8">R</text>
<text x="33.1" y="60.7">T</text>
<text x="91.4" y="60.7">2</text>
<text x="91.4" y="63.2">4</text>
<text x="91.4" y="65.8">6</text>
<text x="100.3" y="60.7">1</text>
<text x="100.3" y="63.2">3</text>
<text x="100.3" y="65.8">5</text>
<text x="228.6" y="65.8">10</text>
<text x="241.9" y="65.8">1</text>
<text x="32.9" y="68.3">S</text>
<text x="100.3" y="68.3">7</text>
<text x="175" y="68.7" transform="rotate(-90 175 68.7)">1</text>
<text x="177.5" y="68.7" transform="rotate(-90 177.5 68.7)">2</text>
<text x="262.8" y="69.6">L+</text>
<text x="91.4" y="76.6">2</text>
<text x="100.3" y="76.6">1</text>
<text x="262.6" y="77.2">R-</text>
<text x="262.6" y="74.7">R+</text>
<text x="262.8" y="72.1">L-</text>
<text x="91.4" y="79.1">4</text>
<text x="91.4" y="81.7">6</text>
<text x="100.3" y="79.1">3</text>
<text x="100.3" y="81.7">5</text>
<text x="175" y="83.3" transform="rotate(-90 175 83.3)">2</text>
<text x="177.5" y="83.3" transform="rotate(-90 177.5 83.3)">1</text>
<text x="260.3" y="82.3">1</text>
<text x="262.8" y="82.3">S2</text>
<text x="263.4" y="79.8">G</text>
<text x="100.3" y="84.2">7</text>
<text x="241.9" y="88.6">7</text>
<text x="260.3" y="84.8">2</text>
<text x="262.8" y="84.8">S1</text>
<text x="32.9" y="93.7">L+</text>
<text x="175" y="93.4" transform="rotate(-90 175 93.4)">1</text>
<text x="177.5" y="93.4" transform="rotate(-90 177.5 93.4)">2</text>
<text x="229.2" y="91.2">8</text>
<text x="241.9" y="93.7">9</text>
<text x="32.8" y="101.3">R-</text>
<text x="32.8" y="98.8">R+</text>
<text x="32.9" y="96.3">L-</text>
<text x="229.2" y="101.3">3</text>
<text x="241.9" y="98.8">4</text>
<text x="272.3" y="100.1">1</text>
<text x="33" y="106.4">S2</text>
<text x="33.6" y="103.9">G</text>
<text x="37.4" y="106.4">1</text>
<text x="241.9" y="103.9">2</text>
<text x="272.3" y="102.6">2</text>
<text x="272.3" y="105.2">3</text>
<text x="272.3" y="107.7">4</text>
<text x="33" y="109">S1</text>
<text x="37.4" y="109">2</text>
<text x="228.6" y="111.5">10</text>
<text x="241.9" y="111.5">1</text>
<text x="272.3" y="110.2">5</text>
<text x="52.6" y="171.8">5</text>
<text x="76.8" y="172.5">8</text>
<text x="89.5" y="172.5">1</text>
<text x="52.6" y="179.5">2</text>
<text x="52.6" y="176.9">3</text>
<text x="52.6" y="174.4">4</text>
<text x="83.6" y="179.8" transform="rotate(-90 83.6 179.8)">7</text>
<text x="123.8" y="177.5">1</text>
<text x="130.6" y="174.7" transform="rotate(-90 130.6 174.7)">3</text>
<text x="52.6" y="182">1</text>
<text x="130.6" y="182.3" transform="rotate(-90 130.6 182.3)">2</text>
</g>
<g font-size="1.8" fill="#0f0f0f">
<text x="36.8" y="53.6">In_L_unbal</text>
<text x="58.4" y="53.6">In_L_unbal_filtered</text>
<text x="160" y="59.3">Out_pre_L_+</text>
<text x="188" y="59.3">In_out_L_+</text>
<text x="37.5" y="65.7">In_R_unbal</text>
<text x="58.4" y="65.7">In_R_unbal_filtered</text>
<text x="106" y="63.2">In_pre_L_+</text>
<text x="106" y="65.7">In_pre_L_-</text>
<text x="160" y="65.7">Out_pre_L_-</text>
<text x="188" y="65.7">In_out_L_-</text>
<text x="220.3" y="65.7">r_mute</text>
<text x="250.8" y="69.5">Out_L_+</text>
<text x="250.8" y="72">Out_L_-</text>
<text x="250.8" y="74.6">Out_R_+</text>
<text x="250.8" y="77.1">Out_R_-</text>
<text x="106" y="81.6">In_pre_R_-</text>
<text x="106" y="79">In_pre_R_+</text>
<text x="160" y="84.1">Out_pre_R_+</text>
<text x="188" y="84.1">In_out_R_+</text>
<text x="36.2" y="93.6">In_L+_bal</text>
<text x="60.8" y="93.6">In_L+_bal_filtered</text>
<text x="160" y="90.5">Out_pre_R_-</text>
<text x="188" y="90.5">In_out_R_-</text>
<text x="32.8" y="98.8">R+ In_R+_bal</text>
<text x="36.2" y="96.2">In_L-_bal</text>
<text x="36.2" y="101.3">In_R-_bal</text>
<text x="60.6" y="98.7">In_R+_bal_filtered</text>
<text x="60.6" y="101.3">In_R-_bal_filtered</text>
<text x="60.8" y="96.2">In_L-_bal_filtered</text>
<text x="262.3" y="100">Out_L_+</text>
<text x="262.3" y="105.1">Out_R_+</text>
<text x="262.3" y="102.5">Out_L_-</text>
<text x="262.3" y="107.6">Out_R_-</text>
<text x="220.3" y="111.4">r_mute</text>
<text x="131.2" y="171.7">r_mute</text>
</g>
<text font-size="1.8" fill="#009600" x="245.6" y="111.4">+5V</text>
<g font-size=".9" fill="#a90000">
<text x="114" y="171.6" transform="rotate(-90 114 171.6)">1</text>
<text x="115.9" y="173.1">2</text>
<text x="114" y="176" transform="rotate(-90 114 176)">3</text>
</g>
</svg>
